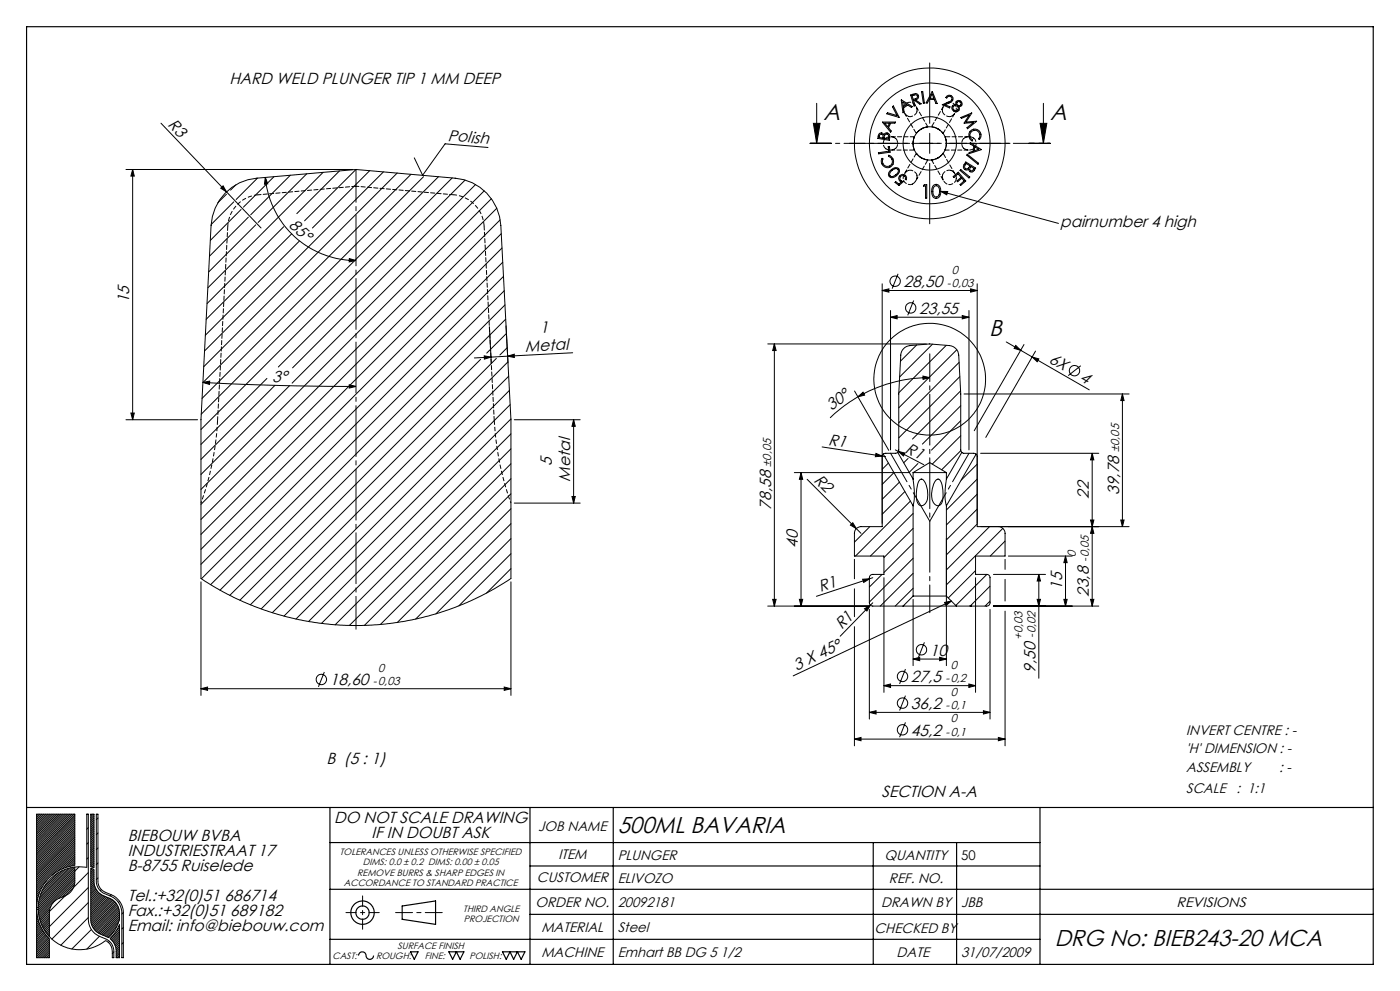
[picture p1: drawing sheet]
<svg xmlns="http://www.w3.org/2000/svg" width="420mm" height="297mm" viewBox="0 0 420 297" stroke-linecap="round" stroke-linejoin="round" font-family="sans-serif">
<g fill="none" stroke="#000" stroke-width=".3">
<path d="M278.9 18.9v18.1M48.3 36.9l30 31.4M244 37h2l-1 6zM245 31v12M264.8 36.6h3.8l-.1 .3h-1.3l-.6 1.4 .8 1-.2 .3zM265.4 36.9h1.4l-.5 1.1zM268 31.7l1.7 3.5-3.7-1.1 .3-.3 2.8 .8-1.3-2.6zM270.4 30l3.3 2-.3 .2-1.1-.7-1.2 .8 .1 1.3-.3 .2zM270.8 30.6l1.2 .7-1 .7zM273.2 28.5l.7-.2a1 1 0 0 1 1.6 .2 1 1 0 0 1-.8 1.4l1.7 1.2-.5 .1-1.6-1.1h-.2l.5 1.6-.4 .1zM273.6 28.7l.6-.2a.64 .64 0 0 1 1 .3 .64 .64 0 0 1-.6 .8l-.6 .2zM276.5 27.5l.3-.1 .5 3.5h-.3z"/>
<path d="M278.9 40v6M279.6 28.2l.6 1.3-1.2-.1zM279.6 27.4l1.6 3.6h-.4l-.5-1.2h-1.5l-.6 1.1h-.4zM284 28.8a1.1 1.1 0 0 1 1.7 .2 1.1 1.1 0 0 1-.4 1.6l-1.8 .8 1.5 .6-.1 .3-2.2-.9 2.5-1.1a.78 .78 0 0 0 .1-1.3 .78 .78 0 0 0-1.3 .4l-.3-.2zM286.8 30.4a.96 .96 0 0 1 1.7 .1 .96 .96 0 0 1-.8 1.5 1.07 1.07 0 0 1-.7 1.5 1.07 1.07 0 0 1-1.4-1 1.07 1.07 0 0 1 1.2-1.1zM288.3 35.2l3.2-1.3-1.7 2.7 3.2-.2-2.7 2.2-.2-.3 2-1.6-2.8 .2 1.5-2.4-2.4 1zM291 39.4a1.88 1.88 0 0 1 2.7-.3 1.88 1.88 0 0 1 .1 2.7l-.2-.2a1.52 1.52 0 0 0-.2-2.2 1.52 1.52 0 0 0-2.2 .4 1.52 1.52 0 0 0 .6 2.1l-.2 .4a2.03 2.03 0 0 1-.6-2.9zM291.5 33.9h.1M312 37h2l-1 6zM313 31v12M37.8 50.8h68M39.8 50.8l.5 2h-1z"/>
<path d="M39.8 50.8v75M66.2 56.4l.7-.7 1 1.8zM67.5 57.9a14.7 14.7 0 0 1 9.5-4.5l29.8-2.6 29.8 2.6a15 15 0 0 1 13.6 14.2l3.1 58.2v47.6l-5.2 3.2-4.1 2.1-4.8 2.3-7.3 2.6-5.6 1.6-5.5 1.1-5.1 .7-7.2 .5-6.3-.1-6.4-.6-7-1.3-5.5-1.4-7.1-2.4-5.4-2.4-5.9-3-4.6-2.9v-47.6l3-58.2a15.1 15.1 0 0 1 4.2-9.7zM67.9 58.2l-2.6 2.6M70.8 55.4l-1.6 1.6M77.3 53.4l-6.5 6.4M79.6 53.2l.7 1.9-1 .1zM79.6 53.2a27.3 27.3 0 0 0 27.2 24.9M82.2 52.9l-9.2 9.2M87.1 52.5l-11.9 11.9M92 52.1l-14.6 14.6M96.9 51.6l-34.5 34.7"/>
<path d="M101.8 51.2l-12.8 12.8M106.8 50.8l-15.4 15.4M110.9 51.1l-17.2 17.2M115 51.5l-53.7 53.7M119.2 51.9l-58.1 58M123.3 52.2l-62.4 62.5M127.1 52.9l-66.5 66.5M131.6 52.9l-71.2 71.2M135.7 53.3l-75.4 75.4M139.5 54l-56 56M142.7 55.3l-54.9 54.9M145.3 57.2l-57.7 57.6"/>
<path d="M146.4 44.2l-12.9-1.1-6.7 9.4-2.5-5.2M147.4 59.5l-87.1 87.2M254.8 43h18.1M263.5 45.8l3.2-.5-.2-1.3 .3-.1 .3 1.7-3.5 .5zM263.8 40l.3-.1a.75 .75 0 0 1 1 .5 .98 .98 0 0 1 1.3-.5 .98 .98 0 0 1 .5 1.2l-.1 .9-3.5-.5zM264 40.4a.67 .67 0 0 1 .9 .1 .67 .67 0 0 1-.1 .9l-1.1-.2zM264.6 47.4l.3 .2a1.53 1.53 0 0 0 .7 2.2 1.53 1.53 0 0 0 2.1-1 1.53 1.53 0 0 0-1.1-1.9v-.4a1.87 1.87 0 0 1 1.4 2.4 1.87 1.87 0 0 1-2.5 1.2 1.87 1.87 0 0 1-.9-2.7zM265.6 40.3a.68 .68 0 0 1 .9 .1 .68 .68 0 0 1 .1 .8l-.1 .4-1.3-.2zM267 51.2a1.66 1.66 0 0 1 2.8-.3 2.24 2.24 0 0 1-2.8 2.2 1.13 1.13 0 0 1 0-1.9zM267.3 51.4l.4-.4a.99 .99 0 0 1 1-.5 .99 .99 0 0 1 .8 .8 1.89 1.89 0 0 1-2.5 1.4 .97 .97 0 0 1 .3-1.3zM269.8 52.8a1.16 1.16 0 0 1 1.6-.4 1.16 1.16 0 0 1 .5 1.5l-.3-.2a.85 .85 0 0 0-.7-1.1 .85 .85 0 0 0-1 .8 .85 .85 0 0 0 .8 .9l.3 .1-1.3 1.2-1.2-.9 .2-.3 1 .8 .7-.7-.2-.1a1.11 1.11 0 0 1-.4-1.6zM275.9 43h6"/>
<path d="M277.3 55.3h.7v4.1h-.3v-3.6h-.7zM278.9 49v18.1M279.9 55.7a1.3 1.3 0 0 1 1.5-.3 1.3 1.3 0 0 1 .8 1.3 2.13 2.13 0 0 1-1 2.7h-.7a2.66 2.66 0 0 1-.6-3.7zM280.4 55.8l.5-.1a2 2 0 0 1 .3 3.3l-.3 .1a1.61 1.61 0 0 1-1-2.3zM282.2 57.4h2.1l-.3 1zM282.2 57.4l35.3 9.6M284.9 43h18.1M286 52.9l1.5-1.3 2.2 2.7-1.5 1.3-.2-.3 1.2-1.1-.7-.8-1.2 1.1-.2-.3 1.2-1-.9-1.1-1.2 1.1zM288.3 50.8l2.6 2.3-.2 .2-2.7-2.2zM289.7 48.5l3 1.9a1.34 1.34 0 0 1-1.7 1.1l-.4-.8a.97 .97 0 0 1-1.3 0 .97 .97 0 0 1-.1-1.3zM289.8 49l1.2 .7a.82 .82 0 0 1-.7 .9 .82 .82 0 0 1-.9-.5zM290.2 46.2l3.3 2.7-.1 .3-3.3-2.7z"/>
<path d="M291.1 42.8l3.3 2.1-3.7 1.2 .1-.4 1.2-.4 .1-1.5-1.1-.7zM291.3 49.9l.9 .6-.2 .3a.61 .61 0 0 1-1 .2 .61 .61 0 0 1 .1-.9zM292.4 44l1.2 .7-1.3 .5zM70.1 60.5l-6.7 6.8M72.3 62.8l-9.2 9.2M74.5 65.1l-11.6 11.7M76.7 67.4l-14.1 14.1M85.1 67.9l-23 23.1M87.5 70.1l-25.7 25.6M89.8 72.2l-28.2 28.3M104.8 77.5l2 .6-2 .4zM149 62.4l-88.7 88.8"/>
<path d="M150 65.9l-89.7 89.8M150.4 70.1l-90.1 90.1M150.6 74.3l-90.3 90.3M150.8 78.6l-90.5 90.5M146.8 97.9l.6 11.1M151 82.9l-90.6 90.6M151.3 87.1l-88.1 88.1M151.5 91.4l-85.5 85.5M151.7 95.7l-82.8 82.7M151.8 97.7l.6 11.1M151.9 99.9l-5.9 5.9M264.7 87.1l2-.5v1z"/>
<path d="M264.7 85.1v72.7h-6.4a1.99 1.99 0 0 0-2 2v6.8h8.9v5.6h-3.4a1.02 1.02 0 0 0-1 .9v7.6a1.02 1.02 0 0 0 1 .9h9.1M264.7 87.1h28.5M267.2 95.1l1.9-.5v1zM267.2 93.1v41.7M267.2 95.1h23.5M269.4 82.1l-1.7 4.4M274.1 90.1l-1.8 4.4M288.7 94.6l2 .5-2 .5zM290.7 93.1v41.7M291.2 86.6l2 .5-2 .5zM293.2 85.1v72.7h45.5M60.9 114.6l2-.4-.1 1z"/>
<path d="M60.9 114.6l22.9 .9 23 .3M80.1 113.4l-19.8 19.8M82.5 115.5l-22.2 22.2M86.9 115.6l-26.6 26.6M104.8 115.3l2 .5-2 .5zM144.2 107.7l-72.2 72.2M145.3 106.6l2 .4-2 .6zM147.3 107l-5 .3M148.9 107.4l-73.8 73.9M152.2 104.2l-2.2 2.2M152.3 106.7l2-.6v1zM152.3 106.7l-5 .3"/>
<path d="M152.4 108.5l-74 74M152.6 112.7l-70.9 70.9M152.8 117l-67.6 67.6M171.8 105.7l-19.5 1M230.3 103.1h47.6M232.3 103.1l.5 2h-1zM232.3 103.1v78.5M256.4 117.2l10.2 17.8M257.4 118.9l1.5-1.4 .5 .9zM257.4 118.9l-4 2.6-4.4 3.7M275 103.4l-4.9 4.9M276.9 112.7l2 .5-2 .5z"/>
<path d="M278.9 113.2a43.6 43.6 0 0 0-21.5 5.7M279.8 103.1l-9.9 9.9M283.9 103.5l-14.3 14.2M287.1 104.8l-17.5 17.4M287.7 108.6l-18.1 18.1M287.9 112.9l-18.3 18.3M288.2 117.2l-14.4 14.4M289.2 118.1h49.5M301.9 102.5l4.3 2.5M304.7 103.5l1.5 1.5-2-.6zM306.2 105l3.5 2M307.2 103.3l-14.9 25.8"/>
<path d="M309.7 107l1.9 .6-.5 .8zM309.7 107l17.1 9.8M310.7 105.2l-15 25.9M324.2 109.6l-3.7 3M336.7 118.1l.5 1.9h-1zM336.7 118.1v39.7M37.8 125.8h21.5M39.3 123.8h1l-.5 2zM153 121.3l-64.2 64.2M153.3 125.6l-60.7 60.7M153.3 130l-56.9 56.8M153.3 134.5l-52.8 52.8"/>
<path d="M153.3 139l-48.5 48.4M154.3 125.8h19.8M172.1 125.8l.5 2h-1zM172.1 125.8v25M246.6 133.9l18.1 2.8M262.8 135.9l1.9 .8-2.1 .2zM264.7 136.7l1 .1M265 136.1l-.3 .7M265 136.1l8.9 15.5M266.5 138.8l-1.8 1.8M268.6 134.8l8.5 4.5M269.3 135.6a6.3 6.3 0 0 1-3.6 .3l-.7 .2"/>
<path d="M269.3 135.6l.3-.7a264.1 264.1 0 0 1 .7-29l.8-1.4 1.4-.8a33.3 33.3 0 0 1 13.4 .2l.9 .6 .7 1.4a250.9 250.9 0 0 1 .7 29l.3 .7M269.3 135.6l4.6 8M269.5 135.3l2 .5-.5 .9zM272.4 137.4l-1.3 1.3M275.4 138.9l-2.6 2.7M288.2 121.6l-11.5 11.5M288.2 126.1l-8.8 8.8M288.2 130.6l-8.5 8.5M288.3 135l-5.8 5.8M288.5 135.6a6.2 6.2 0 0 0 3.6 .3l.7 .2M288.5 135.6l-4.6 8M292.8 136.1l.4 .7"/>
<path d="M292.8 136.1l-8.9 15.5M293.2 139.1l-4.9 4.8M294.2 135.9h35.4M327.7 135.9l.5 1.9h-1zM327.7 135.9v45.7M153.3 143.5l-44 43.9M153.3 148l-39.2 39.1M153.3 152.5l-34.1 34M153.3 156.9l-28.6 28.6M154.3 150.8h19.8M171.6 148.8h1l-.5 2zM238.3 141.6h34.6"/>
<path d="M240.3 141.6l.5 2h-1zM240.3 141.6v40M242.1 143.6l14.8 14.8M255.1 157.4l.7-.7 1.1 1.7zM256.9 158.4l1.4 1.4M260.9 157.8l-4.6 4.7M268.2 141.6l-3.5 3.6M269.8 144.5l-5.1 5.1M271.5 147.3l-6.8 6.8M273.1 150.2l-16.5 16.4M273.9 143.6v.2a19.3 19.3 0 0 1 0 7.8M273.9 141.6h10"/>
<path d="M273.9 141.6v2M273.9 151.6v27M273.9 158.4l-8.7 8.7M273.9 153.9l-12.8 12.7M273.9 141.6l5-3 5 3M275.9 143.8l.5-.2a1.92 1.92 0 0 1 1.5 1.8 6.8 6.8 0 0 1-.2 5.3 1.37 1.37 0 0 1-1.5 .9 1.37 1.37 0 0 1-1.1-1.4 9.6 9.6 0 0 1 .8-6.4zM280.9 143.8l.5-.2a1.32 1.32 0 0 1 1.1 1.2l.1 .6a7 7 0 0 1-.4 5.8 1.64 1.64 0 0 1-1.7 .1 1.64 1.64 0 0 1-.9-1.5 7.5 7.5 0 0 1 1.3-6zM283.9 143.6l-.1 .5a16.5 16.5 0 0 0 .1 7.5M283.9 141.6v2M283.9 151.6v47.9M293.2 143.6l-9.3 9.3M293.2 148.1l-9.3 9.2"/>
<path d="M293.2 152.6l-9.3 9.2M293.2 157.1l-9.3 9.2M296.9 157.8l-13 13M299.5 157.8a2.05 2.05 0 0 1 2 2v6.8h-8.8v5.6h3.3M300.8 158.4l-16.9 16.9M327.2 155.9h1l-.5 1.9zM327.7 157.8l.5 2h-1zM336.2 155.9h1l-.5 1.9zM60.3 174.4v34M153.3 174.4v34M153.3 161.4l-22.5 22.6M153.3 165.9l-15.6 15.7"/>
<path d="M153.3 170.4l-7.3 7.3M231.8 179.6h1l-.5 2zM239.8 179.6h1l-.5 2zM256.3 167.6v5.9M256.3 176.5v8.3M258.8 173.6l2.1-.1-1.8 1.1zM260.9 173.5l-16 5.2M261.8 173.1l-.9 .4M264.6 172.2l-3.8 3.7M265.2 173.1v34.4M273.9 178.6h10l3 3M273.9 179.6v19.9"/>
<path d="M273.9 162.8l-8.7 8.8M273.9 167.3l-13.1 13.1M273.9 171.8l-9.8 9.8M273.9 176.3l-5.3 5.3M273.9 178.6l-3 3M292.7 173.1v34.4M292.7 171l-8.2 8.2M296 172.2a.96 .96 0 0 1 1 .9v7.6a.96 .96 0 0 1-1 .9h-9.1M296.1 172.2l-9.4 9.3M297 175.7l-5.9 5.8M298 172.2h15.7M301.5 167.6v3"/>
<path d="M301.5 173.6v6.5M301.5 162.2l-4.4 4.4M302.5 166.6h19.2M311.1 179.6h1l-.5 2zM311.6 172.2l.5 1.9h-1zM311.6 172.2v31.1M319.2 179.6h.9l-.4 2zM319.7 166.6l.4 2h-.9zM319.7 166.6v15M327.2 179.6h1l-.5 2zM230.3 181.6h30.5M256.3 187.8v35.7"/>
<path d="M259.4 182.5l1.7-1.1-1 1.7zM260.8 182.6v32.9M261.1 181.4l-9 9.3M261.8 180.7l-.7 .7M270.9 181.6h16M273.9 197.5l2-.5v1zM273.9 197.5h10M277.3 192.5l-1.7 4.5M281.9 197l2 .5-2 .5zM283.4 180.5l2-.4-1.6 1.4zM285.4 180.1l-47.5 22.5M291.1 181.6h.3"/>
<path d="M297 182.6v32.9M297 180.2l-1.5 1.4M298 181.6h31.6M301.5 183.2v40.3M60.3 206.4l2-.5v1zM60.3 206.4h93M97.3 201.4l-1.8 4.4M151.3 205.9l2 .5-2 .5zM260.8 213.5l2-.5v1zM260.8 213.5h36.2M265.2 205.5l2-.5v1zM265.2 205.5h27.5"/>
<path d="M271.6 216.5l-1.7 4.4M271.6 208.5l-1.7 4.4M271.6 200.5l-1.7 4.5M290.7 205l2 .5-2 .5zM295 213l2 .5-2 .5zM256.3 221.5l2-.5v1zM256.3 221.5h45.2M299.5 221l2 .5-2 .5zM11 244h11.4v15.4a12.9 12.9 0 0 0-10.7 8.6 12.9 12.9 0 0 0 3.1 13.4v5.6h-3.8zM11.5 244l-.5 .5M12 244l-1 1M12.6 244l-1.6 1.6"/>
<path d="M13.1 244l-2.1 2.2M13.7 244l-2.7 2.7M14.3 244l-3.3 3.3M14.8 244l-3.8 3.9M15.4 244l-4.4 4.4M15.9 244l-4.9 5M16.5 244l-5.5 5.6M17.1 244l-6.1 6.1M17.6 244l-6.6 6.6M18.2 244l-7.2 7.2M18.7 244l-7.7 7.8M19.3 244l-8.3 8.3"/>
<path d="M19.9 244l-8.9 8.9M20.4 244l-9.4 9.5M21 244l-10 10M21.6 244l-10.6 10.6M21.9 260l-10.3 10.2M22.1 244l-11.1 11.2M22.4 259.9v4.2a4.7 4.7 0 0 1-2.9 4.4l-1.8 .7a4.7 4.7 0 0 0-2.9 4.4v7.1M22.4 244.3l-11.4 11.4M22.4 244.8l-11.4 11.5M22.4 245.4l-11.4 11.4M22.4 245.9l-11.4 11.5M22.4 246.5l-11.4 11.4"/>
<path d="M22.4 247l-11.4 11.5M22.4 247.6l-11.4 11.5M22.4 248.2l-11.4 11.4M22.4 248.7l-11.4 11.5M22.4 249.3l-11.4 11.5M22.4 249.9l-11.4 11.4M22.4 250.4l-11.4 11.5M22.4 251l-11.4 11.4M22.4 251.5l-11.4 11.5M22.4 252.1l-11.4 11.5M22.4 252.7l-11.4 11.4M22.4 253.2l-11.4 11.5"/>
<path d="M22.4 253.8l-11.4 11.5M22.4 254.3l-11.4 11.5M22.4 254.9l-11.4 11.5M22.4 255.5l-6.8 6.8M22.4 256l-4.9 5M22.4 256.6l-3.8 3.9M22.4 257.1l-2.9 3M22.4 257.7l-2 2.1M22.4 258.3l-1.3 1.3M22.4 258.8l-.6 .7M22.4 260l-10.9 10.9M23.7 259.8l-12.2 12.3"/>
<path d="M26 244h.5v31.6a5.6 5.6 0 0 0 3.4 5l1.7 .8a4 4 0 0 1 2.5 3.7v1.9h-.4v-1.9l-.3-1.4-.6-1-1.1-.8a12.4 12.4 0 0 1-19.8-6.6 12.4 12.4 0 0 1 14.1-15.3zM26 244h.1M26.5 257l-.5 .5M26.5 248l-.5 .5M26.5 252.5l-.5 .5M27.2 244h1v16l-1-.3zM27.7 244l-.5 .5M28.2 244.1l-1 1M28.2 244.7l-1 .9M28.2 245.8l-1 1M28.2 246.4l-1 .9M28.2 248.6l-1 1"/>
<path d="M28.2 249.2l-1 .9M28.2 249.7l-1 1M28.2 250.3l-1 .9M28.2 250.9l-1 .9M28.2 252l-1 .9M28.2 252.6l-1 .9M28.2 253.7l-1 .9M28.2 254.8l-1 .9M28.2 255.3l-1 1M28.2 255.9l-1 1M28.2 256.5l-1 .9M28.2 257l-1 1"/>
<path d="M28.2 257.6l-1 .9M28.2 258.2l-1 .9M28.2 258.7l-1 1M28.2 259.9l-.2 .1M28.2 245.2l-1 1M28.2 246.9l-1 1M28.2 247.5l-1 1M28.2 248l-1 1M28.2 251.4l-1 1M28.2 253.1l-1 1M28.2 254.2l-1 1M28.2 259.3l-.6 .6"/>
<path d="M28.9 244h.5v20.7l.2 .8 .8 1.1 1.2 .8 1.7 .7a5.9 5.9 0 0 1 3.7 5.5v13.4h-.5v-13.4a5.5 5.5 0 0 0-3.3-5l-1.8-.8a4.1 4.1 0 0 1-2.5-3.7zM29.4 249.7l-.5 .5M29.4 254.1l-.5 .5M29.4 245.2l-.5 .4M29.4 258.7l-.5 .4M11 272h.1M11 272.6h.1M11 271.4h.1M11 273.1h.1M11 273.6v.1M11.1 270.8l-.1 .1M11.1 274.1l-.1 .1"/>
<path d="M11.1 270.1l-.1 .2M11.2 274.6l-.2 .2M11.3 269.4l-.3 .3M11.3 275l-.3 .3M11.4 275.5l-.4 .4M11.5 268.7l-.5 .5M11.5 275.9l-.5 .6M11.7 276.4l-.7 .6M11.7 267.9l-.7 .7M11.8 276.8l-.8 .8M12 277.2l-1 1M12.1 266.9l-1.1 1.2"/>
<path d="M12.1 277.6l-1.1 1.1M12.3 278l-1.3 1.3M12.5 278.3l-1.5 1.6M12.7 265.8l-1.7 1.7M12.7 278.7l-1.7 1.7M12.9 279l-1.9 1.9M13.2 279.4l-2.2 2.1M13.4 279.7l-2.4 2.4M14 263.9l-3 3M14.8 273.8l-2.6 2.6M14.8 274.4l-2.5 2.4M14.8 274.9l-2.3 2.3"/>
<path d="M14.8 275.4l-2.1 2.2M14.8 276l-1.9 2M14.8 276.6l-1.7 1.7M14.8 277.1l-1.5 1.6M14.8 278.3l-1.1 1.1M14.8 278.8l-.8 .9M14.8 279.4l-.6 .6M14.8 280l-.3 .3M14.9 272.5l-3 3.1M15.2 271.7l-3.4 3.4M17.5 261.6l-4.3 4.2M18.7 260.9l-6.1 6.1"/>
<path d="M19.6 260.5l-7.4 7.5M20.5 260.3l-8.5 8.5M21.2 260.1l-9.5 9.4M22.3 265.1l-3.7 3.8M22.4 260.5l-10.9 11M22.4 261.7l-10.9 10.9M22.4 262.2l-10.9 11M22.4 262.8l-10.9 10.9M22.4 263.3l-10.8 10.9M22.4 263.9l-10.7 10.7M22.4 264.5l-4.8 4.8M26.5 261.5l-14.5 14.5"/>
<path d="M26.5 266l-13 13M26.5 270.5l-10.9 10.9M26.5 275l-8.3 8.3M27.2 260.2l1 .4v3.5a4.8 4.8 0 0 0 2.9 4.4l1.8 .7a4.8 4.8 0 0 1 2.9 4.4 6.5 6.5 0 0 1-.7 4l-.8 1.4-1.7 2.1-2.4-1.1a4.8 4.8 0 0 1-3-4.4zM27.4 278.6l-5.8 5.8M27.7 260.4l-.5 .4M28.1 260.5l-.9 .9M28.2 261.5l-1 1M28.2 262.1l-1 .9M28.2 263.2l-1 1M28.2 263.8l-1 .9M28.2 260.9l-1 1"/>
<path d="M28.2 262.6l-1 1M28.2 264.3l-1 1M28.3 264.8l-1.1 1M28.3 265.3l-1.1 1.1M28.5 265.7l-1.3 1.3M28.6 266.1l-1.4 1.4M28.8 266.5l-1.6 1.6M29 266.8l-1.8 1.8M29.3 267.2l-2.1 2M29.4 263.1l-.5 .5M29.6 267.4l-2.4 2.4M29.8 267.7l-2.6 2.6"/>
<path d="M30.2 268l-3 2.9M30.4 266.6l-.3 .3M30.5 268.2l-3.3 3.3M30.9 268.4l-3.7 3.6M31.3 268.6l-4.1 4M31.6 268.7l-4.4 4.5M32 268.9l-4.8 4.8M32.5 269.1l-5.3 5.1M32.8 269.2l-5.6 5.6M33.2 269.4l-6 6M33.4 268.1l-.4 .4M33.6 269.6l-6.4 6.3"/>
<path d="M33.9 269.8l-6.6 6.6M34.2 270.1l-6.8 6.8M34.3 279l-1.9 1.9M34.5 270.3l-6.9 7M34.8 270.6l-7.1 7.1M35 271l-7.1 7.1M35 277.7l-3 3M35.2 271.3l-7 7.1M35.4 271.7l-7 7M35.5 276.7l-3.9 3.9M35.6 272.1l-6.9 6.9M35.7 272.5l-6.7 6.8"/>
<path d="M35.8 273l-6.5 6.5M35.8 275.8l-4.6 4.6M35.8 277.1v9.9h-.9l-.2-3.1-.6-1.4-1.1-1.2 1.6-2zM35.8 273.5l-6.2 6.2M35.8 274.1l-5.8 5.8M35.8 274.6l-5.4 5.5M35.8 275.2l-5 5M35.8 277.5l-.3 .2M35.8 278l-.9 1M35.8 278.6l-2.7 2.7M35.8 279.1l-2.5 2.5M35.8 279.7l-2.2 2.2"/>
<path d="M35.9 270.1l-.4 .4M37 273.5l-.5 .4M37 278l-.5 .4M13.6 280l-2.6 2.6M13.9 280.3l-2.9 2.9M14.1 280.6l-3.1 3.2M14.4 280.9l-3.4 3.4M14.6 281.2l-3.6 3.7M14.8 280.5l-.1 .1M14.8 281.6l-3.8 3.9M14.8 282.2l-3.8 3.8M14.8 282.7l-3.8 3.9"/>
<path d="M14.8 283.3l-3.7 3.7M14.8 283.9l-3.1 3.1M14.8 284.4l-2.6 2.6M14.8 285l-2 2M14.8 285.6l-1.5 1.4M14.8 286.1l-.9 .9M14.8 286.7l-.3 .3M29.8 280.6l-3.8 3.8M32.8 282.1l-.3 .4M34.1 285.3l-.4 .5M35.8 280.2l-1.9 2M35.8 280.8l-1.7 1.7"/>
<path d="M35.8 281.4l-1.5 1.5M35.8 281.9l-1.3 1.4M35.8 282.5l-1.2 1.2M35.8 283.1l-1 1M35.8 283.6l-.9 1M35.8 284.2l-.9 .9M35.8 284.8l-.9 .9M35.8 285.3l-.9 1M35.8 285.9l-.9 .9M35.8 286.4l-.6 .6M35.8 287h.1M37 282.4l-.5 .5"/>
<path d="M37 286.9l-.1 .1"/>
<circle cx="286.7" cy="32.4" r=".78"/>
<circle cx="287.6" cy="31.1" r=".61"/>
<circle cx="278.9" cy="43" r="18.1"/>
<circle cx="278.9" cy="43" r="5"/>
<circle cx="278.9" cy="43" r="8"/>
<circle cx="278.9" cy="43" r="22.6"/>
<circle cx="268.5" cy="84.3" r="1.56"/>
<circle cx="273.2" cy="92.3" r="1.55"/>
<circle cx="278.9" cy="113.7" r="16.7"/>
<circle cx="322.4" cy="111.1" r="1.55"/>
<circle cx="276.4" cy="194.7" r="1.55"/>
<circle cx="96.4" cy="203.6" r="1.56"/>
<circle cx="270.7" cy="218.7" r="1.56"/>
<circle cx="270.7" cy="210.7" r="1.56"/>
<circle cx="270.8" cy="202.7" r="1.55"/>
</g>
<path d="M77.4 58.4a10 10 0 0 0-9.1 9.4M145.2 67.8a10 10 0 0 0-9.1-9.4M65.3 126a86.1 86.1 0 0 1-5 24.8M148.3 126a87.8 87.8 0 0 0 5 24.8" fill="none" stroke="#000" stroke-width=".3" stroke-dasharray="1.3 .6" stroke-linecap="butt"/>
<g fill="none" stroke="#000" stroke-width=".35">
<path d="M8 8h404v281h-404zM8 242h404M99 242v47M99 252.5h213M159 242v47M159 259.5h153M184 242v47M262 252.5v36.5M287 252.5v36.5M312 242v47M99 266.5h313M120.6 271.5l10.1-1.5v7l-10.1-1.5z"/>
<path d="M159 274h253M99 281.5h213M107.6 286.4a1.16 1.16 0 0 1 1.3-1.1 1.16 1.16 0 0 1 1 1.4 1.13 1.13 0 0 0 1.2 .8 1.13 1.13 0 0 0 1-1.1M123.2 285.3h2.2l-1.1 2.2zM134.7 285.3h4.5l-1.2 2.2-1.1-2.2-1.1 2.2zM150.7 285.3h6.8l-1.1 2.2-1.2-2.2-1.1 2.2-1.1-2.2-1.1 2.2z"/>
<circle cx="108.8" cy="273.5" r="3.5"/>
<circle cx="108.8" cy="273.5" r="2"/>
</g>
<path d="M243 43h72M243 43h6.9M243 42.9h6.9M315 43h-6.8M315 42.9h-6.8" fill="none" stroke="#000" stroke-width=".3" stroke-dasharray="6.3 1.3 1.3 1.3"/>
<path d="M278.9 106v77.6" fill="none" stroke="#000" stroke-width=".3" stroke-dasharray="15.2 1.3 1.3 1.3" stroke-dashoffset="6.9"/>
<path d="M106.8 50.8v137.8M278.9 156.2l-11.7-20.4M278.9 156.2l11.8-20.4" fill="none" stroke="#000" stroke-width=".3" stroke-dasharray="15.2 1.3 1.3 1.3" stroke-dashoffset="5.4"/>
<g fill="none" stroke="#000" stroke-width=".3" stroke-dasharray="1.3 .6">
<path d="M270.9 32.4a2.04 2.04 0 0 1 2.8-1.6M270.9 32.4l.6 1.7 1.1 .8M271.3 33.8l3.6 6.2M272.6 34.9a2.19 2.19 0 0 0 2.5-1.5M275.1 33.4v-.9l-.4-.8-1-.9M276.4 38.7l-1.5 1.3a5.1 5.1 0 0 1 3.4-2l-1.9 .7M278.3 38l-3.6-6.2M281.4 38.7l-1.8-.7a4.9 4.9 0 0 1 3.3 2l-1.5-1.3M282.8 33.4v.1a2.18 2.18 0 0 0 2.5 1.4M283.1 31.8l-3.6 6.2M284.1 30.8a2.01 2.01 0 0 1 2.8 1.6M284.1 30.8l-1 .9-.3 .8v.9"/>
<path d="M285.3 34.9l.7-.5 .6-.7 .3-1.3M106.8 55.8l-29.4 2.6M136.1 58.4l-29.3-2.6M265.7 44.6a2.04 2.04 0 0 1 0-3.2M265.7 44.6l1.4 .4 1.6-.6M267.2 45h7.1M268.7 44.4a2.12 2.12 0 0 0 0-2.9M268.7 41.5l-1.2-.5h-.9l-.9 .4M272.6 51.1l-.8 .4-.5 .7-.4 1.3M273.7 55.2a2.07 2.07 0 0 1-2.8-1.7M273.7 55.2l1.2-1.3 .2-1.4M273.9 43l.4 2a5.3 5.3 0 0 1 0-4l-.4 2"/>
<path d="M274.3 41h-7.1M274.7 54.2l3.6-6.3M274.9 46l-3.6 6.2M275.1 52.5a2.19 2.19 0 0 0-2.5-1.4M276.4 47.3l1.9 .6a5.3 5.3 0 0 1-3.4-1.9l1.5 1.3M279.5 47.9l3.6 6.3M281.4 47.3l1.5-1.4a4.6 4.6 0 0 1-3.4 2l1.9-.6M282.8 52.5l.1 1.4 .5 .7 .7 .6M282.9 40l3.6-6.2M283.5 45h7.2M283.9 43l-.4-2a4.9 4.9 0 0 1 0 4l.4-2M285.3 51.1a2.08 2.08 0 0 0-2.5 1.4"/>
<path d="M286.5 52.2l-3.6-6.3M286.9 53.5a2.06 2.06 0 0 1-2.8 1.7M286.9 53.5l-.3-1.3-.6-.7-.7-.4M289.1 41.5a2.12 2.12 0 0 0 0 2.9M289.1 44.4l1.7 .6 1.3-.4M290.7 41h-7.2M292.1 41.4a2.04 2.04 0 0 1 0 3.2M292.1 41.4l-.8-.4h-1l-1.2 .5M68.3 67.8l-3 58.2M148.3 126l-3.1-58.2"/>
</g>
<path d="M118.7 273.5h14" fill="none" stroke="#000" stroke-width=".3" stroke-dasharray="6.3 1.3 1.3 1.3" stroke-dashoffset="1.3"/>
<path d="M103.8 273.5h10M108.8 278.5v-10" fill="none" stroke="#000" stroke-width=".3" stroke-dasharray="6.3 1.3 1.3 1.3" stroke-dashoffset="3.3"/>
<g fill="#000">
<path d="M66.2 56.4l.7-.7 1 1.8zM282.2 57.4h2.1l-.3 1zM262.8 135.9l1.9 .8-2.1 .2zM269.5 135.3l2 .5-.5 .9zM255.1 157.4l.7-.7 1.1 1.7zM258.8 173.6l2.1-.1-1.8 1.1zM259.4 182.5l1.7-1.1-1 1.7zM283.4 180.5l2-.4-1.6 1.4z"/>
<path d="M39.8 50.8l.5 2h-1zM39.3 123.8h1l-.5 2z"/>
<path d="M79.6 53.2l.7 1.9-1 .1zM104.8 77.5l2 .6-2 .4z"/>
<path d="M244 37h2l-1 6zM312 37h2l-1 6z"/>
<path d="M264.7 87.1l2-.5v1zM291.2 86.6l2 .5-2 .5z"/>
<path d="M267.2 95.1l1.9-.5v1zM288.7 94.6l2 .5-2 .5z"/>
<path d="M60.9 114.6l2-.4-.1 1zM104.8 115.3l2 .5-2 .5z"/>
<path d="M145.3 106.6l2 .4-2 .6zM152.3 106.7l2-.6v1z"/>
<path d="M276.9 112.7l2 .5-2 .5zM257.4 118.9l1.5-1.4 .5 .9z"/>
<path d="M309.7 107l1.9 .6-.5 .8zM304.7 103.5l1.5 1.5-2-.6z"/>
<path d="M172.1 125.8l.5 2h-1zM171.6 148.8h1l-.5 2z"/>
<path d="M327.7 135.9l.5 1.9h-1zM327.2 155.9h1l-.5 1.9zM327.7 157.8l.5 2h-1zM327.2 179.6h1l-.5 2zM311.6 172.2l.5 1.9h-1zM311.1 179.6h1l-.5 2zM319.7 166.6l.4 2h-.9zM319.2 179.6h.9l-.4 2z"/>
<path d="M336.2 155.9h1l-.5 1.9zM336.7 118.1l.5 1.9h-1z"/>
<path d="M239.8 179.6h1l-.5 2zM240.3 141.6l.5 2h-1zM231.8 179.6h1l-.5 2zM232.3 103.1l.5 2h-1z"/>
<path d="M60.3 206.4l2-.5v1zM151.3 205.9l2 .5-2 .5z"/>
<path d="M260.8 213.5l2-.5v1zM295 213l2 .5-2 .5zM273.9 197.5l2-.5v1zM281.9 197l2 .5-2 .5z"/>
<path d="M265.2 205.5l2-.5v1zM290.7 205l2 .5-2 .5z"/>
<path d="M256.3 221.5l2-.5v1zM299.5 221l2 .5-2 .5z"/>
</g>
<g font-size="6.9">
<text x="247" y="35.9">A</text>
<text x="315" y="35.9">A</text>
<text x="296.8" y="100.6">B</text>
<text x="185.3" y="249.7">500ML BAVARIA</text>
<text x="316.4" y="283.5">DRG No: BIEB243-20 MCA</text>
</g>
<g font-size="4.8">
<text x="68.8" y="25.1">HARD WELD PLUNGER TIP 1 MM DEEP</text>
<text x="50.1" y="37.4" transform="rotate(46 50.1 37.4)">R3</text>
<text x="134.3" y="42.1" transform="rotate(5 134.3 42.1)">Polish</text>
<text x="86.5" y="67.8" transform="rotate(42 86.5 67.8)">85°</text>
<text x="318.1" y="68.1">pairnumber 4 high</text>
<text x="271.1" y="86">28,50</text>
<text x="38.8" y="90.8" transform="rotate(-90 38.8 90.8)">15</text>
<text x="275.7" y="94">23,55</text>
<text x="162.1" y="99.7" transform="rotate(-3 162.1 99.7)">1</text>
<text x="157.6" y="105.5" transform="rotate(-3 157.6 105.5)">Metal</text>
<text x="314.5" y="108.5" transform="rotate(30 314.5 108.5)">6X</text>
<text x="323.7" y="113.9" transform="rotate(30 323.7 113.9)">4</text>
<text x="81.7" y="114.4" transform="rotate(2 81.7 114.4)">3°</text>
<text x="249.5" y="123.2" transform="rotate(-37 249.5 123.2)">30°</text>
<text x="248.4" y="133.2" transform="rotate(9 248.4 133.2)">R1</text>
<text x="271.3" y="135.4" transform="rotate(27 271.3 135.4)">R1</text>
<text x="165.6" y="139.6" transform="rotate(-90 165.6 139.6)">5</text>
<text x="171.1" y="144.4" transform="rotate(-90 171.1 144.4)">Metal</text>
<text x="244" y="144.1" transform="rotate(45 244 144.1)">R2</text>
<text x="326.7" y="149.4" transform="rotate(-90 326.7 149.4)">22</text>
<text x="335.7" y="148.3" transform="rotate(-90 335.7 148.3)">39,78</text>
<text x="231.3" y="152.7" transform="rotate(-90 231.3 152.7)">78,58</text>
<text x="239.3" y="164.2" transform="rotate(-90 239.3 164.2)">40</text>
<text x="246.2" y="177.3" transform="rotate(-18 246.2 177.3)">R1</text>
<text x="318.7" y="176.7" transform="rotate(-90 318.7 176.7)">15</text>
<text x="326.7" y="178.9" transform="rotate(-90 326.7 178.9)">23,8</text>
<text x="252.5" y="188.9" transform="rotate(-46 252.5 188.9)">R1</text>
<text x="279" y="196.5">10</text>
<text x="239" y="201" transform="rotate(-25 239 201)">3 X 45°</text>
<text x="310.7" y="201.7" transform="rotate(-90 310.7 201.7)">9,50</text>
<text x="98.9" y="205.4">18,60</text>
<text x="273.3" y="204.5">27,5</text>
<text x="273.3" y="212.5">36,2</text>
<text x="273.3" y="220.5">45,2</text>
<text x="97.9" y="229">B (5 : 1)</text>
<text x="264.5" y="238.7">SECTION A-A</text>
<text x="38.3" y="251.9">BIEBOUW BVBA</text>
<text x="100.2" y="246.6">DO NOT SCALE DRAWING</text>
<text x="111.5" y="251.1">IF IN DOUBT ASK</text>
<text x="38.3" y="256.5">INDUSTRIESTRAAT 17</text>
<text x="38.3" y="261">B-8755 Ruiselede</text>
<text x="38.3" y="270">Tel.:+32(0)51 686714</text>
<text x="38.3" y="274.6">Fax.:+32(0)51 689182</text>
<text x="38.3" y="279.1">Email: info@biebouw.com</text>
</g>
<g font-size="4.1">
<text x="355.9" y="220.3">INVERT CENTRE : -</text>
<text x="355.9" y="225.7">'H' DIMENSION : -</text>
<text x="355.9" y="231.4">ASSEMBLY</text>
<text x="383.7" y="231.4">: -</text>
<text x="355.9" y="237.5">SCALE</text>
<text x="371" y="237.5">: 1:1</text>
<text x="161.4" y="249">JOB NAME</text>
<text x="167.5" y="257.4">ITEM</text>
<text x="185.3" y="257.7">PLUNGER</text>
<text x="265.4" y="257.8">QUANTITY</text>
<text x="161.1" y="264.3">CUSTOMER</text>
<text x="185.3" y="264.6">ELIVOZO</text>
<text x="266.7" y="264.6">REF. NO.</text>
<text x="160.7" y="271.8">ORDER NO.</text>
<text x="185.3" y="271.7">20092181</text>
<text x="264.4" y="271.7">DRAWN BY</text>
<text x="288.3" y="271.7">JBB</text>
<text x="352.9" y="271.7">REVISIONS</text>
<text x="162.4" y="279.4">MATERIAL</text>
<text x="185.3" y="279.4">Steel</text>
<text x="262.3" y="279.6">CHECKED BY</text>
<text x="162.4" y="286.9">MACHINE</text>
<text x="185.3" y="286.8">Emhart BB DG 5 1/2</text>
<text x="269" y="286.9">DATE</text>
<text x="288.3" y="286.9">31/07/2009</text>
</g>
<text font-size="4" x="288.4" y="257.8">50</text>
<g font-size="3.5">
<text x="285.6" y="82.1">0</text>
<text x="284" y="86">-0,03</text>
<text x="335.7" y="135.4" transform="rotate(-90 335.7 135.4)">±0,05</text>
<text x="231.3" y="139.8" transform="rotate(-90 231.3 139.8)">±0,05</text>
<text x="322.7" y="167" transform="rotate(-90 322.7 167)">0</text>
<text x="326.6" y="168.5" transform="rotate(-90 326.6 168.5)">-0,05</text>
<text x="306.7" y="191.7" transform="rotate(-90 306.7 191.7)">+0,03</text>
<text x="310.6" y="191.3" transform="rotate(-90 310.6 191.3)">-0,02</text>
<text x="113.4" y="201.4">0</text>
<text x="285.2" y="200.5">0</text>
<text x="111.9" y="205.4">-0,03</text>
<text x="283.7" y="204.5">-0,2</text>
<text x="285.2" y="208.5">0</text>
<text x="283.7" y="212.5">-0,1</text>
<text x="283.7" y="220.5">-0,1</text>
<text x="285.2" y="216.5">0</text>
</g>
<g font-size="2.8">
<text x="102" y="256.1">TOLERANCES UNLESS OTHERWISE SPECIFIED</text>
<text x="107.2" y="262.5">REMOVE BURRS &amp; SHARP EDGES IN</text>
<text x="108.8" y="259.1">DIMS: 0.0 ± 0.2 DIMS: 0.00 ± 0.05</text>
<text x="103.2" y="265.5">ACCORDANCE TO STANDARD PRACTICE</text>
<text x="139" y="273.5">THIRD ANGLE</text>
<text x="139.2" y="276.5">PROJECTION</text>
<text x="99.7" y="287.3">CAST:</text>
<text x="112.8" y="287.3">ROUGH:</text>
<text x="119.3" y="284.4">SURFACE FINISH</text>
<text x="127.5" y="287.3">FINE:</text>
<text x="140.8" y="287.3">POLISH:</text>
</g>
</svg>
